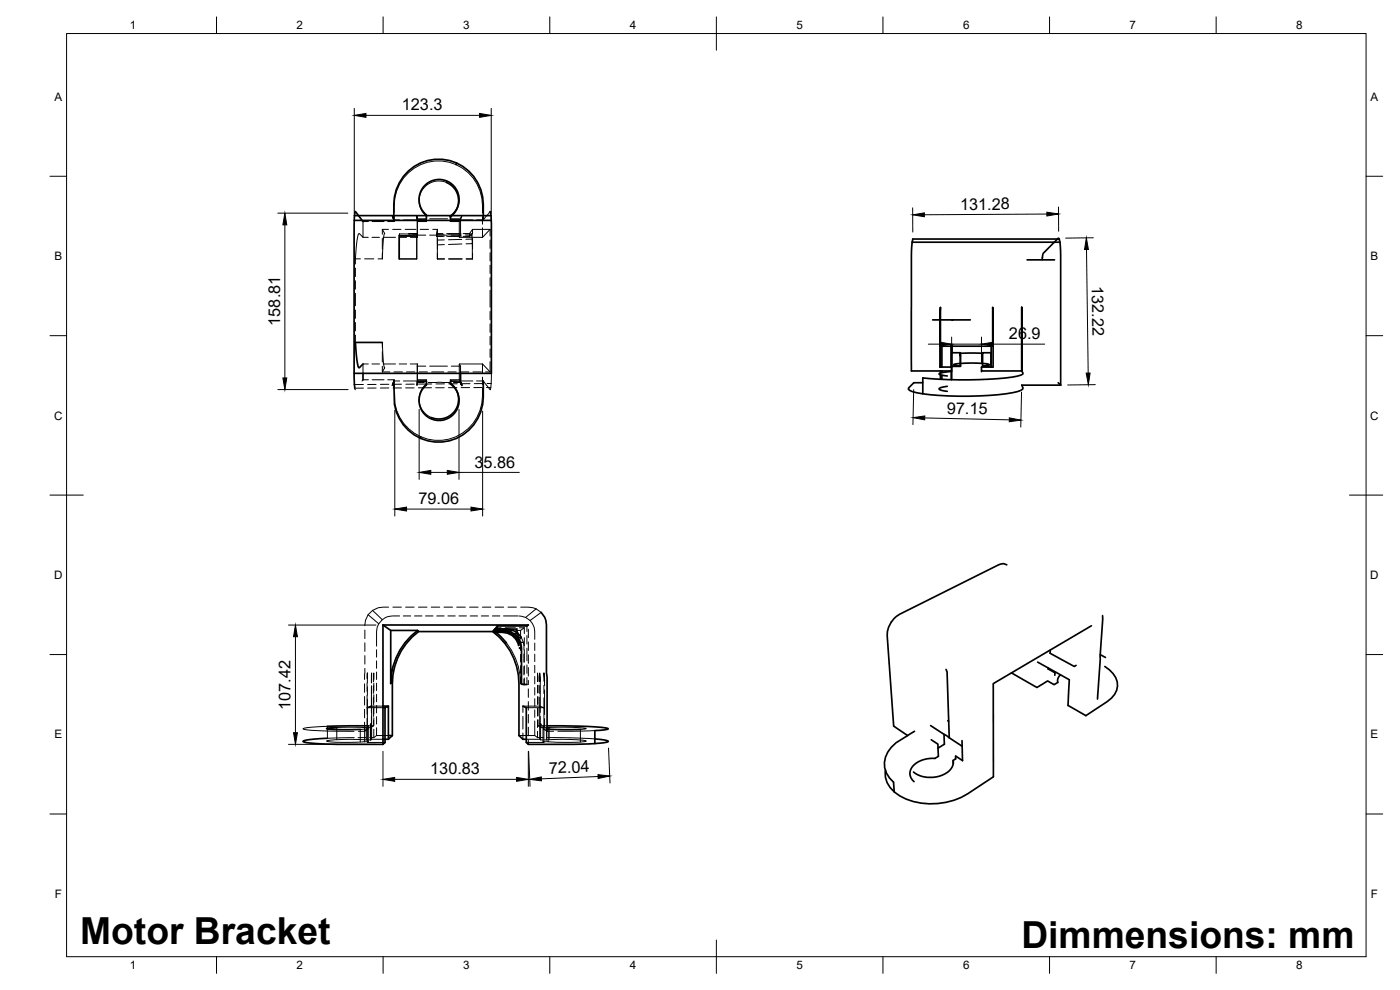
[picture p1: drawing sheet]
<svg xmlns="http://www.w3.org/2000/svg" width="420mm" height="297mm" viewBox="0 0 420 297" stroke-linecap="round" stroke-linejoin="round" font-family="sans-serif">
<!-- layer: Visible -->
<g fill="none" stroke="#000" stroke-width=".51">
<path d="M134 54.7a5.9 5.9 0 0 1 1.1 10.4l.1-.3M137 48.9l-.1 .5M106.3 66.1h41.1M106.4 64.7l.3-1.2 2.2 3M106.4 64.7l-.1 48.7 .2 3.1M106.4 64.7h41M118.2 66v-4.8a13.4 13.4 0 0 1 13.3-13.4 13.4 13.4 0 0 1 13.5 13.3v4.9M119.8 70.6v7.1M135.2 64.8a6 6 0 0 0 1.1-8.9 6 6 0 0 0-8.9-.2 6 6 0 0 0 .6 8.8v1.1M135.2 64.8v.8M147.1 63.5l.3 1.2M147.4 64.7v1.4"/>
<path d="M147.4 66.1l.1 45.9h-41.2M273.7 72.7l-.2 3.9v34.7h12.1M273.7 72.7h44.4M308.3 78h8.2M317.9 71.7h-44l-.2 1M318.1 72.7l.2 3.9v39M318.1 72.7a.96 .96 0 0 0-.5-1.2l-4.5 4.5-.3 2M279.9 96h11.3M306.6 92.2v19.1zM108.9 112v1.9M114.7 102.8h-8l.4 5.3 .6 2.2 1.2-1.1M118.2 114.3v1.8a17.9 17.9 0 0 0 .7 7.5 13.4 13.4 0 0 0 15 8.9 13.4 13.4 0 0 0 11.1-13.4v-4.8"/>
<path d="M128 114.4a1.5 1.5 0 0 1-.9 1.9 6 6 0 0 0 1 8.6 6 6 0 0 0 8.5-1.1 6 6 0 0 0-1.4-8.5M128 114.3l-2.8 .1M135.2 114.3v1l-.1-.4a5.9 5.9 0 0 1 1.8 7.8 5.9 5.9 0 0 1-7.5 2.6M138.2 112v2.8l.4 .9-.4-.9M276.9 114.8h-2.6l-1.6 1.6-.1 .3a6.5 6.5 0 0 0 4.3 1.5 97.6 97.6 0 0 0 28.5-.7l1.5-.8 .1-.4-.4-.7h11.7M282.1 110.1h3.5v3.8M282.2 103.9v-11.7l-.1 17.9M282.2 103.9h15.7v-11.7l.1 17.9h-3.4v1.2h12M282.2 103.9v6.2M282.2 110.1h-.1M282.2 112.5v1.3M282.2 111.3v.6"/>
<path d="M282.2 110.1h.1M282.7 112.6v1.2M282.7 111.3v.5M282.7 103.5v6.6M284.3 115.9l-.3 .1a1.99 1.99 0 0 0-2.1 .8l2.4 .6M285.4 103.5v6.6M285.5 111.5l-2.8 .3-.8 .3a1.96 1.96 0 0 0 1.8 .6l.6 .1M285.5 111.5v2.4M285.6 111.3l-.1 .2M285.6 103.5v2.3h2.6M285.7 109.9l-.1 1.4M285.7 103.5v6.4"/>
<path d="M288.2 106h6.7M288.2 109.8l-2.5 .1M288.2 109.8v-4v4.1M294.5 111.5h.1M294.9 105.8h2.5v4.1h-2.5zM294.9 109.8l2-.4a28.8 28.8 0 0 0-10.7 .1l2 .3M297.4 109.9v.2M297.4 108.6h.1M297.5 103.5v6.6M306.6 111.3l.4 .9-.6 .4a82.4 82.4 0 0 1-21.8 1.3l-7.7-.5v4.8M317.6 114.8l.7 .8M126.3 131l-.1 .5"/>
<path d="M302.2 169.5a2.17 2.17 0 0 0-2.5-.1l-29.7 14.9a7.4 7.4 0 0 0-3.7 6.4l1.9 27.2 4.2 2.8M114.9 187.5h43.7l-.5 .3h-8.8a1.14 1.14 0 0 0-.5 1.4l.5-.5h2.6l2 .4M114.9 187.5v35.8M114.9 187.5l2.4 1.7h8M117.3 189.2v16a20 20 0 0 1 8-16l.3 .3M147.9 189.5a19.4 19.4 0 0 1 7.8 15.6v15.6l1.2 1.1h1M147.9 189.5h-22.3a19.4 19.4 0 0 0-7.8 15.6v15.6M148.2 189.2h.2M148.2 189.2l-.3 .3M148.2 189.2l.2 .1M148.6 189.5a6.9 6.9 0 0 1 6.5 2l-.3 .2 .8 2a2.73 2.73 0 0 0 0-2.2M148.6 189.5l-.2 .2a6.4 6.4 0 0 1 6.4 2"/>
<path d="M148.6 189.5l3.4 3.4M148.8 188.7l-.4 .2v.8M153 189.5a5.2 5.2 0 0 1 2.5 1.8l.9-.1-1-1.2-1 .2M153.9 189.1l1.5 .9 .2 1.3M153.9 189.1l-.9 .4-1.7-.3h-2.5M155.5 191.3l.8 1.4 .2 1.6v11l1.6 .1M156.1 194.3l-.2 .1M162.4 183.7l1.1 1.5 .5 2.3 .2 31.9M311.4 198.7l9.5 5.2-.4 7.8 5.4 3 6.4-4.2a5.5 5.5 0 0 0 .6-9.5l-1.3-1M315.2 195v1l7.2 4 .6-.4M327.6 187.8l-29.5 17.3v28l-7.6 5a20.7 20.7 0 0 1-20.5 .7 7.4 7.4 0 0 1-4.3-7.7M330.2 196.4l1.6 .9"/>
<path d="M330.9 184.7l-1.5 25M98.3 218.5v.2M101.1 218.3l-3.1 .3 2.8 .3 7.3-.1M110.2 217.8l-11.9 .1M111.3 217.3v4.7M111.3 217.8h.2M111.5 211.9l-1.2 .4M114.9 212.3h.6M114.9 211.9h1.7M156.9 211.9l1 .4v10.5l.7 .5h10.9a56.7 56.7 0 0 0 13-.8l-.3-.3-.8-.2-2.9-.3M164.2 217.8h7.5a55.1 55.1 0 0 1 10.8 .8 3.1 3.1 0 0 1-2.4 .5l-1.6 .1v3.9M164.2 218.8h10"/>
<path d="M164.8 218.3h-.6M274.5 219.4l-2 1.2a14.3 14.3 0 0 0-5.7 4.5 6.7 6.7 0 0 0 1.4 9.6l.2 2.9M279.3 217.7l9.5 6.2M283.9 200.9l.3 .7 .7 19.8M284.4 216.2l.3 .2M303.6 201.9l7.6 4.4 3.2-2 2 1.1 1.1-.6a2.26 2.26 0 0 1 .8-2.3M314.6 200.4v.3l2 1.2v.7M98.3 221.5l-5.1 .4-2.2 .5a2.65 2.65 0 0 0 2.4 .6l8 .3h13.5M114.9 222.8h.6M115.5 222.8l-.6 .5M116.6 220.7h1.2M116.6 221.8v-9.9l-1.1 .4v10.5"/>
<path d="M117.8 220.7l-1.2 1.1h-1.7M279.5 222l2 1.3 .1 3.6a2.25 2.25 0 0 1-2.3 .6 6.5 6.5 0 0 0-6.1 3.8 3.1 3.1 0 0 0 1.1 3.2M283.3 220.3l.1 3-1.9 1.2M286 228.2a4.2 4.2 0 0 1-3 4.3 8.9 8.9 0 0 1-8.8-.9M288.7 222.2l.2 6.1-2.1-1.4a.86 .86 0 0 1-.8 1.3l.1 .9"/>
</g>
<g fill="#000">
<circle cx="285.6" cy="96" r=".25"/>
<circle cx="285.7" cy="96" r=".25"/>
</g>
<!-- layer: Hidden -->
<g fill="none" stroke="#000" stroke-width=".3">
<path d="M134.1 54.3l-.1 .4a5.9 5.9 0 0 0-7.4 2.5 5.9 5.9 0 0 0 1.4 7.6M106.7 77.7v1.5M106.7 77.7h1.5M108.9 71.2h1.6M109.4 77.7h2.8M110.6 66.5h-1.7v4.7l-1-1.1-.4 .3-.5 3.3-.3 4M111.6 71.2h2.3M111.7 66.5h3.6M113.5 77.7h1.2M114.7 68.8l.8 1.3a2.65 2.65 0 0 0-.5 2.2l-.3 5.4M114.7 71.5v3.2M114.7 68.8v1.5"/>
<path d="M114.7 76v1.7M114.7 68.8h1.9M115 71.2h3.7M116.4 66.5h1.9M117.8 68.8h2.6M118.3 63.7a13.4 13.4 0 0 1 7.9-14.2 13.4 13.4 0 0 1 15.8 3.9 14.6 14.6 0 0 1 2.8 10.5M118.3 64.8v1.7M119.8 77.7h5.3M119.8 71.2h2.2M119.9 70.9l-.1 6.8h5.3M119.9 70.2h2.7M119.9 70.2l-.1 .4 5.3 .1"/>
<path d="M119.9 70.2v.7h5.2M120 66h-1.8l-.5-1.3 .6 1.8M121.1 66h3.7M121.6 68.8h3.2M122.7 70.2h2.4zM122.7 70.2h.1M122.7 70.2h2.4M123.1 71.2h2.2M123.8 70.3h1.3M125.1 70.7v-.4v.6M125.1 70.7v7M125.1 70.9v6.8"/>
<path d="M125.2 65.9v.2M125.2 65.9h2.8M125.2 70.6l.1 .6M125.2 70.6h2.6M125.2 66.1v-.5v5M125.2 66.1l.1 .4M126.1 68.8h2.5M127.8 65.6h-2.6l-.1-.9 .1 1.2M128 64.8v1.7h-2.7v4.7M128 65.9l-2.8 .2M128 66.1v.4M128 65.9v.1"/>
<path d="M128 65.6v.4h-2M128 64.5v.3M128.9 70.6h5.4M128.9 65.6h5.4M129.9 68.8h1.4M131 70.9h1.9M131 70.1h1.9M131.2 70.3v.6M131.2 70.3l-.2 .6M131.3 77.7h2.1M131.3 68.8l-.3 2.1M131.3 71.5v3.2"/>
<path d="M131.3 68.8v1.5M131.3 76v1.7M133.3 70.3h-2.1M133.3 70.9h-2.1l.1 2.6M133.3 72h-2.1M133.4 73.4l-2.1 .1v4.2M133.4 77.7h-2.1M134 70.9h3.8M134 70.1h3.8M134.6 77.7h4M134.7 77.7h4M135.1 65.1v1.4h2.7v4.7h7"/>
<path d="M135.1 66.5l.2-.4h2.7l-.2 .4M135.2 65.6v.4M135.2 66h1.8M135.3 65.9l-.1 .1M135.4 65.6h2.8l.4-.8-.5 1.1M135.4 70.6h2.8M138.1 65.9l-.1 .2 .2-.5v5l-.4 .6M138.1 65.9l-2.8 .2M138.1 66h3.8M138.4 70.2l-3.9 .1M138.5 70.8l-3.9 .1M138.6 71.8l-4 .1"/>
<path d="M138.6 73.2l-4 .1M139 70.1h1.9M139.9 77.7h1.9M141.5 70.2l-.6 .7h-1.9M141.5 70.2l.1 .5M141.5 70.2h-1.8M141.6 70.7l.1 1M141.6 70.7l-1.9 .1M141.7 71.7v1.4M141.7 71.7l-1.9 .1M141.7 73.1l.1 4.6M141.7 73.1l-1.8 .1"/>
<path d="M141.8 71.5v3.2M141.8 68.8v1.5M141.8 76v1.7M144.8 68.4v2.8M144.8 65v2.3M147.1 63.5l-2.1 2.5h-2M147.1 68.8h-5.3l-.9 1.3v.8M147.1 68.8l-2.3 2.4M147.1 68.8v2M147.1 72v2.5M147.1 75.8v2.5M147.1 79.6v2.5"/>
<path d="M106.7 88v3.7M106.7 80.5v2.5M106.7 84.2v2.5M106.7 93v2.5M106.7 96.8v2.5M147.1 87.1v5.1M147.1 83.3v2.5M147.1 93.4v2.5M147.1 97.2v2.5M106.7 100.5v2.3M108.8 114.1l-.2 .2M109.1 115.4h-2.7"/>
<path d="M109.1 116.4l-2.6 .1 .2 .5M110.5 109.2h-1.6v2.8M110.6 113.9l-1.7 .2M111.6 109.2h2.3M111.7 113.9h3.6M112.9 115.3l-2.6 .1M112.9 116.4h-2.6M114.7 105.5v3.1M114.7 104.2v-1.4l.3 5.3a2.65 2.65 0 0 0 .5 2.2l-.8 1.3M114.7 109.9v1.7M114.7 111.6h2.3M115 109.2h3.7"/>
<path d="M116.4 113.9h1.9M116.7 115.3h-2.5M116.7 116.4h-2.5M118 116.4h2.5M118.2 111.6h2.6M118.3 113.9l-.6 1.8 .5-1.4h1.8M118.3 113.9l.1 2.8M119.8 109.2h2.2M120.5 115.3h-2.5M121.1 114.3h3.7M121.8 116.4h2.5M122 111.6h2.5"/>
<path d="M123.1 109.2h2.2M124.3 115.3h-2.5M125.2 109.9v4.9l.1-.9M125.2 109.9h2.6M125.3 113.9h2.7v1.3M125.3 109.2v4.7M125.3 109.2l-.1 .7M125.8 111.6h2.5M126 114.3h2M128 115.2a5.9 5.9 0 0 0 1.4 10.1l.1 .4M128 114.3h-2.8l-.1 1.4 .1-.9h2.1M128 113.9v.4"/>
<path d="M128 114.3v.1M128 115.2v.3M128.5 114.8h6.4M128.9 109.9h5.4M129.5 116.3l-3.9 .1M129.5 111.6h3.7M129.6 115.2h-4M130.8 116.3h2.5M133.4 115.2h-2.5M134.4 111.6h2.5M134.6 116.3h2.5M135.1 113.9l.2 .4"/>
<path d="M135.3 114.4h2.7M135.4 109.9h2.8M137 114.3l-1.7 .1M137.2 115.2h-2.5M137.8 113.9h-2.7v1M137.8 113.9l.4 .9h-2.1M137.8 109.2l.4 .7M138 114.4l.2 .4M138.1 114.3h3.8M138.2 111.6h2.5M138.2 109.9v2.1M138.4 116.3h2.5"/>
<path d="M141.1 115.1h-2.6M141.9 111.6h2.6M143 114.3h2l2.1 2.7 .3-1.9M144.7 116.3h-2.5M144.8 116.5a13.6 13.6 0 0 1-14.3 15.6 13.2 13.2 0 0 1-12.1-14.3M144.8 109.2v2.9M144.8 109.2h-7v4.7M144.8 109.2l2.3 2.4M144.8 113.2v2.2M144.9 115.1h-2.6M145.7 111.6h1.4M146.2 115.1h1.2"/>
<path d="M147.1 101v2.5M147.1 104.7v2.5M147.1 108.5v3.1M147.3 116.3h-1.3M147.5 112l-.1 3.1M109.5 189v2.6M109.5 192.9v2.5M109.5 196.7v2.6M110.5 184.4l3.2 2.8M111.8 183.1l2.9 2.8M111.8 183.1a5.2 5.2 0 0 0-2.3 4.7M113 195v2.2"/>
<path d="M113 198.3v2.2M114.7 185.9a4.7 4.7 0 0 0-1.7 3.6v4.4M116.6 182.2l-3.1 .2-1.7 .7M117.9 182.2h2.6M119.9 184.8a6.2 6.2 0 0 0-5.2 1.1M121 184.8h2.3M121.7 182.2h2.6M124.4 184.8h2.2M125.6 182.2h2.5M127.7 184.8h2.2M129.4 182.2h2.6M131.1 184.8h2.2"/>
<path d="M133.2 182.2h2.6M134.4 184.8h2.2M137.1 182.2h2.5M137.8 184.8h2.2M140.9 182.2h2.6M141.1 184.8h2.2M144.4 184.8h2.3M144.8 182.2h2.5M147.8 184.8h2.2M148.4 188.9h6.5M148.4 189.2h1.3M148.6 188.7v.8l-.2-.2"/>
<path d="M148.6 182.2h2.6M148.8 188.7h6.4M148.8 188.4h1.6M149.3 187.8v.9M150.8 189.2h2.8M151.1 184.8h4.3M151.6 193.1l.4-.2a20 20 0 0 1 4.2 12.3v-2M151.6 188.4h3M152.4 182.2h2.6M154.8 189.2h1.4M154.9 188.9l.3 1.8M155.1 191.5l.7 1.4"/>
<path d="M155.2 188.7l.2 1.3M155.2 188.7l-.3 .2M155.4 191.9l.2 1.8M155.6 191.3v.2M155.7 184.8a4.7 4.7 0 0 1 3.4 1.4M155.9 188.4h1.5M155.9 194.4l.2-.1zM155.9 194.4h.1M155.9 194.4v.1M156.2 189.2v2.6M156.2 192.9v2.3M156.2 196.3v2.3"/>
<path d="M156.2 199.8v2.2M156.3 182.2h2.3l2.3 .5M156.4 191.2l.7 1.6-.8-.1M157.1 192.8l.1 2.2M157.2 196.2v2.5M157.2 200v2.5M157.4 195v3.6M157.4 188.4l-1.2 .8M157.4 188.4v1.7M157.4 191.3v2.4M157.4 199.8v2.4M158.1 194.5v3.8"/>
<path d="M158.1 187.8v1.7M158.1 190.7v2.5M158.1 199.5v2.5M158.6 188.8v2.5M158.6 192.6v2.6M158.6 196.5v2.5M159.1 186.2a6.2 6.2 0 0 1 1.4 5.6M160.5 192.9v2.3M160.5 196.3v2.2M160.5 199.6v2.3M160.9 182.7l1.5 1-3.3 2.5M160.9 182.7l-3.1 2.6"/>
<path d="M98.3 218.5v-.6l-5.1 .3-2.2 .4a3.1 3.1 0 0 0 2.4 .5l12.9 .3M98.3 218.7v2.8l8-.2M107.5 219.4h1.9M109.4 219.4l1.1-.6h-1.1v3.8M109.4 205.2v2.5M109.4 209v2.5M109.4 212.8v2.6M109.4 216.7v2.7M109.4 218.8h-1.3v3.8M109.5 200.6l-.1 3.3M109.9 218.3h-8.8v3.6M110.2 217.8h1.1"/>
<path d="M110.2 215.5v2.4M110.2 208.6v5.7M110.2 203.6l.1-1.7v2.9M110.2 204.9v2.5M110.3 212.3h4.6M110.3 212.3v10.5M110.3 206.1v2.5M110.3 209.8v2.5M110.5 217.7l-.3 .2M110.5 217.7v1.1M110.5 217.7v4.9M111.2 217.3l.3-.1z"/>
<path d="M111.2 217.3v1h-1.3v3.7M111.5 206.1v7.7M111.5 215v2.2M111.5 204.6v-2.7v3M111.5 217.2v4.6M111.5 217.8h.6M111.5 205.7v2.4M111.5 209.3v2.6M112.1 217.8l-.9 .5M112.1 205.7v2.3M112.1 209.2v2.3M112.1 212.6v2.4"/>
<path d="M112.1 216.1v1.7M112.2 203.8v-1.9l-.1 2.7M112.2 218.8v2.5M112.2 205v2.3M112.2 208.4v2.3M112.2 211.9v2.3M112.2 215.4v2.3M113 201.6v2.3M113 205v2.2M113 208.3v2.3M113 211.7v2.2M113 215v2.2"/>
<path d="M113 218.3v2.4M114.9 211.9h-3.4v5.3M156.9 215v3.7M156.9 219.9v1.9M157.2 203.8v1.6M157.4 203.4v1.9M157.9 212.3h5.3v10.5M158.1 203.3v2.1l-1.6-.1M158.6 200.3v2.5M158.6 204.1v1.3M158.6 206.7v2.5M158.6 210.5v2.6"/>
<path d="M158.6 214.4v2.5M158.6 218.2v2.6M160.5 216.3v4.4M160.5 203v2.2M160.5 206.3v2.2M160.5 209.6v2.3M160.5 213v2.2M161.3 204.4v-2.5l.2 2.6M161.3 205.6v2.3M161.3 209v2.4M161.3 212.5v2.3M161.3 216v2.3"/>
<path d="M161.3 219.4v1.9M161.5 217.8h2.7M161.5 216v1.8M161.5 205.6v2.3M161.5 209v2.4M161.5 212.5v2.3M162 204.5v-2.6l.1 11.9M162 209.2v2.7h-5.1v1.9M162 217.2h.1M162 217.2l.4 .1M162 217.2v4.6M162 205.7v2.4"/>
<path d="M162.1 214.9v2.3M162.1 217.2l.3 .1M162.2 217.3v4.7M162.4 217.3v1l-.9-.5M162.4 218.3h1.6M163 217.7l.4 .2M163.1 218.8l1.1 .6h2M163.1 218.8h1.1M163.1 217.7v1.1M163.2 204.4v-2.5l.2 3.8M163.2 209.4v2.9l-1.2-.4v5.3M163.2 205.6v2.5"/>
<path d="M163.4 207v7.4M163.4 215.6v2.3M163.4 217.9l-.4-.2v4.9M164 218.3v3.7M164 218.3h.2M164.5 218.8v3.8M178.5 219.2l-11.1 .2M109.4 222.6h1.1l-.2 .2M109.8 221.3h-2.3M109.9 222l-6.5-.1-5.4 .4a45.5 45.5 0 0 0 11.4 .3M110.3 222.8h4.6M110.9 221.3h1.3"/>
<path d="M111.5 221.8l-.2 .2h-1.4M111.5 221.8h3.4M113 220.7h3.6M113 220.7l-.8 .6M155.7 220.7h4.8M157.9 221.8h4.1M158.6 222v1.3M160.5 220.7l.8 .6M161.3 221.3h1.8M162 221.8l.2 .2h1.8M164 222l5.9-.1a18.8 18.8 0 0 1 6 .5l-4.5 .3-6.9-.1M164.3 221.3l14.2 .4"/>
<path d="M164.5 222.6h-1.5l.2 .2h-5.3M164.8 221.9v-3.6l6.3-.1 4.8 .4a1.04 1.04 0 0 1-1.3 .2h-.4v3.8"/>
</g>
<!-- layer: BORDER -->
<g fill="none" stroke="#000" stroke-width=".3">
<path d="M20 10.1h390v276.9h-390zM65 5.1v5M115 5.1v5M165 5.1v5M215 5.1v10M265 5.1v5M315 5.1v5M365 5.1v5M15 52.9h5M410 52.9h5M15 100.7h5M410 100.7h5"/>
<path d="M15 148.6h10M405 148.6h10M15 196.4h5M410 196.4h5M15 244.2h5M410 244.2h5M65 287v5M115 287v5M165 287v5M215 282.1v9.9M265 287v5M315 287v5"/>
<path d="M365 287v5"/>
</g>
<!-- layer: FD_Dimensions -->
<g fill="none" stroke="#000" stroke-width=".3">
<path d="M106.3 32.5v31.5M109.8 34.6h34.1M147.4 32.5v31.5M83.4 64h21M85.5 67.5v45.9M273.9 62.4v7.2M314.2 64.2l-36.8 .2M317.7 62.1v7.3M326.1 74.9l.5 37M328.1 71.3l-8.3 .1M83.4 116.9h21.1M274.2 116.9l-.2 10.5"/>
<path d="M278.6 103.3h3.5M285.6 101.1v8.1M285.6 103.3h9M294.6 101.1v8.1M298.1 103.3h15.4M306.6 117.7l-.3 10.5M328.7 115.4l-8.3 .1M118.5 123.1v31.7M125.8 122.8v21M137.8 122.8v21M144.8 123.3v31.5M277.5 125.4l25.4 .6"/>
<path d="M122 152.7h19.4M129.3 141.7h4.9M137.8 141.7h18.1M86.6 187.5h26.2M88.7 191v28.8M86.6 223.3h26.2M114.9 225.4v10.5M118.4 233.8h36.6M158.6 225.4v10.5M158.6 225.4l.5 10.5M179.5 233l-17 .7M182.6 224.5l.5 10.4"/>
</g>
<g fill="#000" stroke="#000" stroke-width=".3">
<path d="M106.3 34.6l3.5-.6v1.2zM143.9 34l3.5 .6-3.5 .6zM85.5 64l.6 3.5h-1.2zM273.9 64.5l3.5-.6v1.1zM314.2 63.7l3.5 .5-3.5 .6zM326 71.4l.6 3.5h-1.1zM84.9 113.4h1.2l-.6 3.5zM282.1 102.7l3.5 .6-3.5 .5zM294.6 103.3l3.5-.6v1.1zM326 111.9h1.2l-.6 3.5zM274 125.3l3.5-.5v1.2zM302.9 125.4l3.5 .7-3.5 .4z"/>
<path d="M118.5 152.7l3.5-.5v1.1zM125.8 141.7l3.5-.6v1.2zM134.2 141.1l3.6 .6-3.6 .6zM141.4 152.2l3.4 .5-3.4 .6zM88.7 187.5l.6 3.5h-1.2zM88.1 219.8h1.2l-.6 3.5zM114.9 233.8l3.5-.5v1.1zM155 233.3l3.6 .5-3.6 .6zM159 233.8l3.5-.7v1.2zM179.5 232.4l3.5 .4-3.5 .8z"/>
</g>
<g font-size="11.2">
<text x="24.1" y="283.3">Motor Bracket</text>
<text x="306.5" y="284.5">Dimmensions: mm</text>
</g>
<g font-size="4.9">
<text x="120.6" y="33.2">123.3</text>
<text x="288.1" y="62.9">131.28</text>
<text x="327.7" y="85.8" transform="rotate(89 327.7 85.8)">132.22</text>
<text x="84" y="97.7" transform="rotate(-90 84 97.7)">158.81</text>
<text x="302.8" y="101.8">26.9</text>
<text x="284.1" y="124.1" transform="rotate(1 284.1 124.1)">97.15</text>
<text x="142.4" y="140.3">35.86</text>
<text x="125.6" y="151.3">79.06</text>
<text x="87.2" y="213" transform="rotate(-90 87.2 213)">107.42</text>
<text x="129.1" y="232.4">130.83</text>
<text x="164.8" y="232.1" transform="rotate(-2 164.8 232.1)">72.04</text>
</g>
<g font-size="3.5">
<text x="39" y="8.8">1</text>
<text x="89" y="8.8">2</text>
<text x="139" y="8.8">3</text>
<text x="189" y="8.8">4</text>
<text x="239" y="8.8">5</text>
<text x="289" y="8.8">6</text>
<text x="339" y="8.8">7</text>
<text x="389" y="8.8">8</text>
<text x="16.3" y="30.2">A</text>
<text x="411.3" y="30.2">A</text>
<text x="16.3" y="78">B</text>
<text x="411.3" y="78">B</text>
<text x="16.2" y="125.9">C</text>
<text x="411.2" y="125.9">C</text>
<text x="16.2" y="173.7">D</text>
<text x="411.2" y="173.7">D</text>
<text x="16.3" y="221.6">E</text>
<text x="411.3" y="221.6">E</text>
<text x="16.4" y="269.4">F</text>
<text x="411.4" y="269.4">F</text>
<text x="39" y="290.8">1</text>
<text x="89" y="290.8">2</text>
<text x="139" y="290.8">3</text>
<text x="189" y="290.8">4</text>
<text x="239" y="290.8">5</text>
<text x="289" y="290.8">6</text>
<text x="339" y="290.8">7</text>
<text x="389" y="290.8">8</text>
</g>
</svg>
